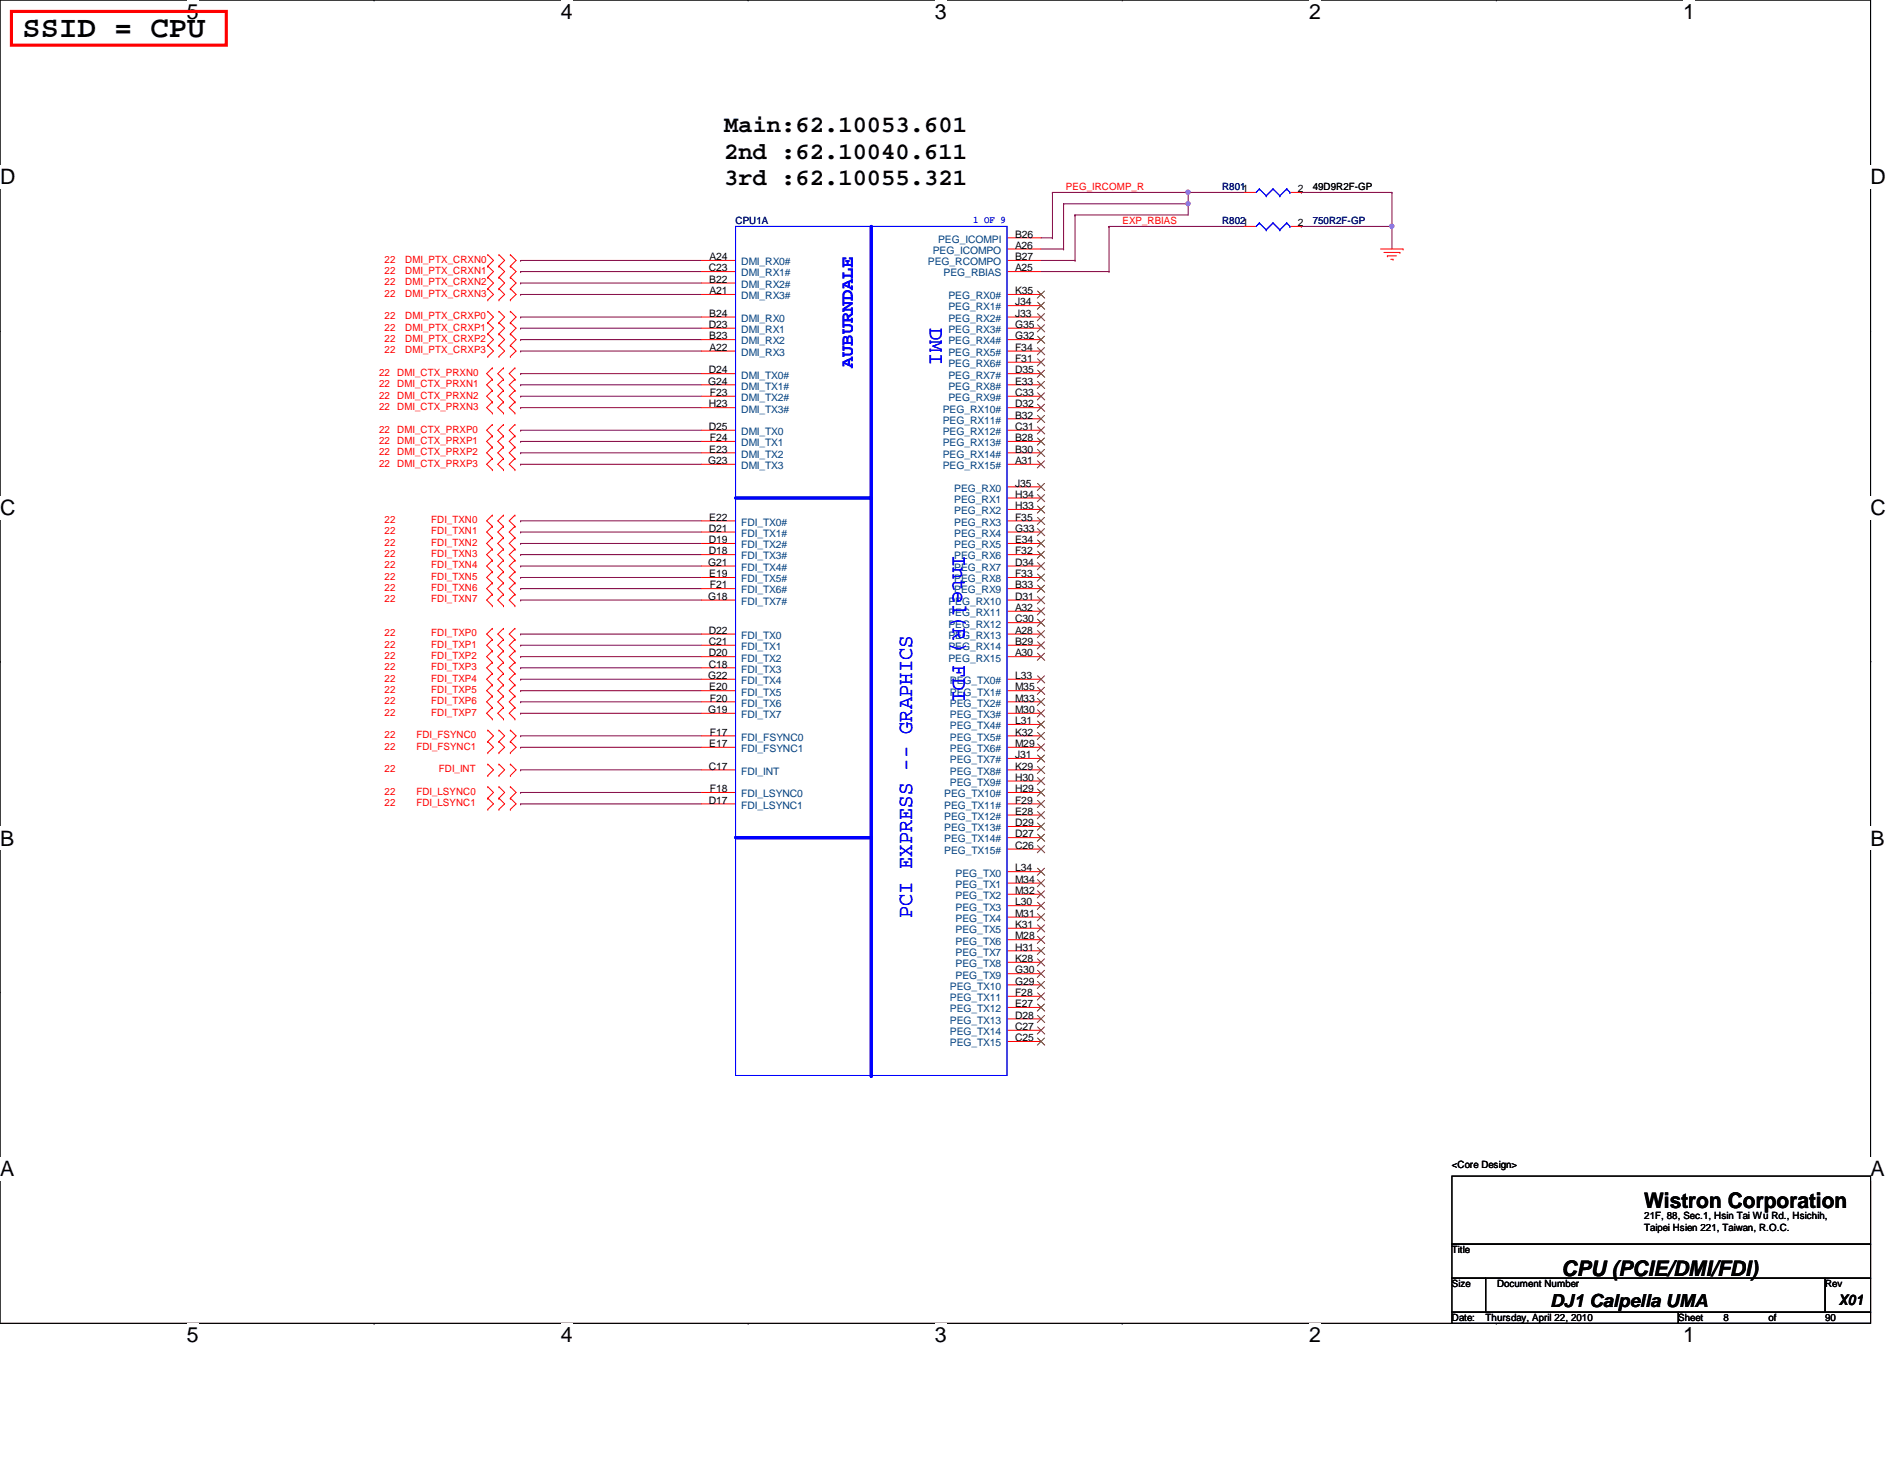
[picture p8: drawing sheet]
<svg xmlns="http://www.w3.org/2000/svg" width="279mm" height="216mm" viewBox="0 0 279 216" stroke-linecap="round" stroke-linejoin="round" font-family="sans-serif">
<path d="M0 0h277.1v196h-277.1z" fill="none" stroke="#000" stroke-width=".15"/>
<g fill="#fff">
<path d="M27.7 0h1.7v3.5h-1.7z"/>
<path d="M27.7 196h1.7v3.4h-1.7z"/>
</g>
<path d="M55.4 0h.1M55.4 196h.1" fill="none" stroke="#000" stroke-width=".15"/>
<g fill="#fff">
<path d="M83.1 0h1.7v3.5h-1.7z"/>
<path d="M83.1 196h1.7v3.4h-1.7z"/>
</g>
<path d="M110.8 0h.1M110.8 196h.1" fill="none" stroke="#000" stroke-width=".15"/>
<g fill="#fff">
<path d="M138.5 0h1.8v3.5h-1.8z"/>
<path d="M138.5 196h1.8v3.4h-1.8z"/>
</g>
<path d="M166.2 0h.1M166.2 196h.1" fill="none" stroke="#000" stroke-width=".15"/>
<g fill="#fff">
<path d="M193.9 0h1.8v3.5h-1.8z"/>
<path d="M193.9 196h1.8v3.4h-1.8z"/>
</g>
<path d="M221.7 0h.1M221.7 196h.1" fill="none" stroke="#000" stroke-width=".15"/>
<g fill="#fff">
<path d="M249.3 0h1.8v3.5h-1.8z"/>
<path d="M249.3 196h1.8v3.4h-1.8z"/>
<path d="M0 24.5h2.2v3.4h-2.2z"/>
<path d="M277.1 24.5h2.3v3.4h-2.3z"/>
<path d="M0 73.4h2.2v3.5h-2.2z"/>
<path d="M277.1 73.4h2.3v3.5h-2.3z"/>
</g>
<path d="M0 49h.1M277.1 49h.1" fill="none" stroke="#000" stroke-width=".15"/>
<g fill="#fff">
<path d="M0 122.4h2.1v3.5h-2.1z"/>
<path d="M277.1 122.4h2.1v3.5h-2.1z"/>
</g>
<path d="M0 98h.1M277.1 98h.1" fill="none" stroke="#000" stroke-width=".15"/>
<g fill="#fff">
<path d="M0 171.4h2.1v3.5h-2.1z"/>
<path d="M277.1 171.4h2.1v3.5h-2.1z"/>
</g>
<path d="M0 146.9h.1M277.1 146.9h.1" fill="none" stroke="#000" stroke-width=".15"/>
<g fill="none" stroke="#800040" stroke-width=".15">
<path d="M155.9 28.5h.1M155.9 28.5h20.1M157.6 30.2h.1M157.6 30.2h18.4M159.3 31.8h.1M164.3 33.5h.1M164.3 33.5h20.1M176 28.5h.1M176 30.2h.1M176 28.5v3.3h-16.7M206.2 33.5h.1M206.2 28.5h.1"/>
<path d="M206.2 28.5v8.4M77.1 50.3h.1M77.1 58.7h.1M77.1 41.9h.1M77.1 50.3h26.8M77.1 58.7h26.8M77.1 41.9h26.8M77.1 67.1h.1M77.1 68.7h.1M77.1 67.1h26.8M77.1 68.7h26.8"/>
</g>
<circle cx="176" cy="30.2" r=".32" fill="#f0f"/>
<circle cx="176" cy="30.2" r=".32" fill="none" stroke="#f0f" stroke-width=".15"/>
<path d="M176 28.5h.1M176 28.5h8.4" fill="none" stroke="#800040" stroke-width=".15"/>
<circle cx="176" cy="28.5" r=".32" fill="#f0f"/>
<circle cx="176" cy="28.5" r=".32" fill="none" stroke="#f0f" stroke-width=".15"/>
<path d="M192.8 28.5h.1M192.8 33.5h.1M192.8 28.5h13.4M192.8 33.5h13.4" fill="none" stroke="#800040" stroke-width=".15"/>
<circle cx="206.2" cy="33.5" r=".32" fill="#f0f"/>
<circle cx="206.2" cy="33.5" r=".32" fill="none" stroke="#f0f" stroke-width=".15"/>
<g fill="none" stroke="#800040" stroke-width=".15">
<path d="M77.1 38.6h.1M77.1 38.6h26.8M154.2 35.2h1.7M154.2 36.9h3.4M154.2 38.6h5.1M155.9 28.5h.1M155.9 35.2h.1M155.9 28.5v6.7M157.6 30.2h.1M157.6 36.9h.1M157.6 30.2v6.7M159.3 31.8h.1"/>
<path d="M159.3 38.6h.1M159.3 31.8v6.8M164.3 33.5h.1M164.3 33.5v6.7M77.1 52h.1M77.1 43.6h.1M77.1 40.2h.1M77.1 48.6h.1M77.1 57h.1M77.1 46.9h.1M77.1 55.3h.1M77.1 40.2h26.8"/>
<path d="M77.1 52h26.8M77.1 43.6h26.8M77.1 48.6h26.8M77.1 57h26.8M77.1 46.9h26.8M77.1 55.3h26.8M154.2 40.2h10.1M164.3 40.2h.1M77.1 63.7h.1M77.1 60.4h.1M77.1 65.4h.1M77.1 77.1h.1"/>
<path d="M77.1 78.8h.1M77.1 63.7h26.8M77.1 60.4h26.8M77.1 65.4h26.8M77.1 77.1h26.8M77.1 78.8h26.8M77.1 82.1h.1M77.1 83.8h.1M77.1 80.5h.1M77.1 97.2h.1M77.1 98.9h.1M77.1 93.9h.1"/>
<path d="M77.1 95.5h.1M77.1 88.9h.1M77.1 85.5h.1M77.1 87.2h.1M77.1 82.1h26.8M77.1 83.8h26.8M77.1 80.5h26.8M77.1 97.2h26.8M77.1 98.9h26.8M77.1 93.9h26.8M77.1 95.5h26.8M77.1 88.9h26.8"/>
<path d="M77.1 85.5h26.8M77.1 87.2h26.8M77.1 109h.1M77.1 119h.1M77.1 117.3h.1M77.1 114h.1M77.1 103.9h.1M77.1 105.6h.1M77.1 100.6h.1M77.1 102.3h.1M77.1 110.7h.1M77.1 109h26.8"/>
<path d="M77.1 119h26.8M77.1 117.3h26.8M77.1 114h26.8M77.1 103.9h26.8M77.1 105.6h26.8M77.1 100.6h26.8M77.1 102.3h26.8M77.1 110.7h26.8"/>
</g>
<g fill="none" stroke="#f00" stroke-width=".15">
<path d="M72.3 39.4h.1M72.3 37.7h.1M72.3 39.4l.8 .8-.8 .9M72.3 37.7l.8 .9-.8 .8M73.9 37.7h.1M73.9 39.4h.1M73.9 37.7l.9 .9-.9 .8M73.9 39.4l.9 .8-.9 .9M75.6 39.4h.1M75.6 37.7h.1M75.6 37.7l.9 .9-.9 .8M75.6 39.4l.9 .8-.9 .9"/>
<path d="M103.9 38.6h5.1M149.2 36.9h5M149.2 38.6h5M149.2 35.2h5M184.4 28.5h1.7M184.4 33.5h1.7M191.1 28.5h1.7M191.1 33.5h1.7M204.5 36.9h3.4M205 37.4h2.4M205.5 37.9h.1M205.5 37.9h1.4"/>
<path d="M206 38.4h.4M206.4 38.4h.1M207.4 37.4h.1M207.9 36.9h.1M72.3 41.1h.1M72.3 42.8h.1M72.3 44.4h.1M72.3 47.8h.1M72.3 46.1h.1M72.3 49.4h.1M72.3 51.1h.1M72.3 52.8h.1"/>
<path d="M72.3 41.1l.8 .8-.8 .9M72.3 42.8l.8 .8-.8 .8M72.3 47.8l.8 .8-.8 .8M72.3 46.1l.8 .8-.8 .9M72.3 49.4l.8 .9-.8 .8M72.3 51.1l.8 .9-.8 .8M72.9 56.2h.1M72.9 54.5h.1M72.9 57.8h.1M72.9 59.5h.1M72.9 57.8l-.8 .9 .8 .8M72.9 54.5l-.8 .8 .8 .9"/>
<path d="M72.9 56.2l-.8 .8 .8 .8M72.9 59.5l-.8 .9 .8 .8M73.9 41.1h.1M73.9 42.8h.1M73.9 44.4h.1M73.9 46.1h.1M73.9 47.8h.1M73.9 49.4h.1M73.9 51.1h.1M73.9 52.8h.1M73.9 41.1l.9 .8-.9 .9M73.9 42.8l.9 .8-.9 .8"/>
<path d="M73.9 46.1l.9 .8-.9 .9M73.9 47.8l.9 .8-.9 .8M73.9 49.4l.9 .9-.9 .8M73.9 51.1l.9 .9-.9 .8M74.6 54.5h.1M74.6 56.2h.1M74.6 57.8h.1M74.6 59.5h.1M74.6 54.5l-.9 .8 .9 .9M74.6 56.2l-.9 .8 .9 .8M74.6 57.8l-.9 .9 .9 .8M74.6 59.5l-.9 .9 .9 .8"/>
<path d="M75.6 41.1h.1M75.6 42.8h.1M75.6 44.4h.1M75.6 47.8h.1M75.6 46.1h.1M75.6 49.4h.1M75.6 51.1h.1M75.6 52.8h.1M75.6 42.8l.9 .8-.9 .8M75.6 41.1l.9 .8-.9 .9M75.6 46.1l.9 .8-.9 .9M75.6 49.4l.9 .9-.9 .8"/>
<path d="M75.6 47.8l.9 .8-.9 .8M75.6 51.1l.9 .9-.9 .8M76.3 56.2h.1M76.3 54.5h.1M76.3 57.8h.1M76.3 59.5h.1M76.3 54.5l-.9 .8 .9 .9M76.3 56.2l-.9 .8 .9 .8M76.3 57.8l-.9 .9 .9 .8M76.3 59.5l-.9 .9 .9 .8M103.9 40.2h5.1M103.9 41.9h5.1"/>
<path d="M103.9 43.6h5.1M103.9 46.9h5.1M103.9 48.6h5.1M103.9 50.3h5.1M103.9 52h5.1M103.9 55.3h5.1M103.9 57h5.1M103.9 58.7h5.1M149.2 40.2h5M149.2 43.6h5M149.2 46.9h5M149.2 48.6h5"/>
<path d="M149.2 50.3h5M149.2 52h5M149.2 55.3h5M149.2 57h5M149.2 58.7h5M149.2 45.3h5M149.2 53.6h5M72.9 61.2h.1M72.9 64.6h.1M72.9 62.9h.1M72.9 66.2h.1M72.9 67.9h.1"/>
<path d="M72.9 69.6h.1M72.9 77.9h.1M72.9 76.3h.1M72.9 79.6h.1M72.9 62.9l-.8 .8 .8 .9M72.9 66.2l-.8 .9 .8 .8M72.9 64.6l-.8 .8 .8 .8M72.9 67.9l-.8 .8 .8 .9M72.9 77.9l-.8 .9 .8 .8M72.9 79.6l-.8 .9 .8 .8M72.9 76.3l-.8 .8 .8 .8M74.6 61.2h.1"/>
<path d="M74.6 62.9h.1M74.6 64.6h.1M74.6 66.2h.1M74.6 67.9h.1M74.6 69.6h.1M74.6 76.3h.1M74.6 77.9h.1M74.6 79.6h.1M74.6 62.9l-.9 .8 .9 .9M74.6 64.6l-.9 .8 .9 .8M74.6 66.2l-.9 .9 .9 .8M74.6 67.9l-.9 .8 .9 .9"/>
<path d="M74.6 76.3l-.9 .8 .9 .8M74.6 77.9l-.9 .9 .9 .8M74.6 79.6l-.9 .9 .9 .8M76.3 61.2h.1M76.3 64.6h.1M76.3 62.9h.1M76.3 66.2h.1M76.3 67.9h.1M76.3 69.6h.1M76.3 77.9h.1M76.3 76.3h.1M76.3 79.6h.1"/>
<path d="M76.3 62.9l-.9 .8 .9 .9M76.3 66.2l-.9 .9 .9 .8M76.3 64.6l-.9 .8 .9 .8M76.3 67.9l-.9 .8 .9 .9M76.3 76.3l-.9 .8 .9 .8M76.3 79.6l-.9 .9 .9 .8M76.3 77.9l-.9 .9 .9 .8M103.9 60.4h5.1M103.9 63.7h5.1M103.9 65.4h5.1M103.9 68.7h5.1M103.9 67.1h5.1"/>
<path d="M103.9 77.1h5.1M103.9 78.8h5.1M149.2 60.4h5M149.2 63.7h5M149.2 65.4h5M149.2 68.7h5M149.2 67.1h5M149.2 77.1h5M149.2 78.8h5M149.2 62h5M149.2 72.1h5M149.2 73.7h5"/>
<path d="M149.2 75.4h5M72.9 81.3h.1M72.9 83h.1M72.9 84.7h.1M72.9 86.3h.1M72.9 88h.1M72.9 89.7h.1M72.9 94.7h.1M72.9 93h.1M72.9 96.4h.1M72.9 98.1h.1M72.9 99.7h.1"/>
<path d="M72.9 83l-.8 .8 .8 .9M72.9 81.3l-.8 .8 .8 .9M72.9 86.3l-.8 .9 .8 .8M72.9 88l-.8 .9 .8 .8M72.9 84.7l-.8 .8 .8 .8M72.9 94.7l-.8 .8 .8 .9M72.9 96.4l-.8 .8 .8 .9M72.9 93l-.8 .9 .8 .8M72.9 99.7l-.8 .9 .8 .8M72.9 98.1l-.8 .8 .8 .8M74.6 81.3h.1M74.6 83h.1"/>
<path d="M74.6 84.7h.1M74.6 86.3h.1M74.6 88h.1M74.6 89.7h.1M74.6 93h.1M74.6 94.7h.1M74.6 96.4h.1M74.6 98.1h.1M74.6 99.7h.1M74.6 81.3l-.9 .8 .9 .9M74.6 83l-.9 .8 .9 .9M74.6 84.7l-.9 .8 .9 .8"/>
<path d="M74.6 86.3l-.9 .9 .9 .8M74.6 88l-.9 .9 .9 .8M74.6 93l-.9 .9 .9 .8M74.6 94.7l-.9 .8 .9 .9M74.6 96.4l-.9 .8 .9 .9M74.6 98.1l-.9 .8 .9 .8M74.6 99.7l-.9 .9 .9 .8M76.3 81.3h.1M76.3 83h.1M76.3 84.7h.1M76.3 86.3h.1M76.3 88h.1"/>
<path d="M76.3 89.7h.1M76.3 94.7h.1M76.3 93h.1M76.3 96.4h.1M76.3 98.1h.1M76.3 99.7h.1M76.3 81.3l-.9 .8 .9 .9M76.3 83l-.9 .8 .9 .9M76.3 86.3l-.9 .9 .9 .8M76.3 84.7l-.9 .8 .9 .8M76.3 88l-.9 .9 .9 .8M76.3 93l-.9 .9 .9 .8"/>
<path d="M76.3 96.4l-.9 .8 .9 .9M76.3 94.7l-.9 .8 .9 .9M76.3 98.1l-.9 .8 .9 .8M76.3 99.7l-.9 .9 .9 .8M103.9 80.5h5.1M103.9 82.1h5.1M103.9 83.8h5.1M103.9 85.5h5.1M103.9 87.2h5.1M103.9 88.9h5.1M103.9 93.9h5.1M103.9 95.5h5.1"/>
<path d="M103.9 97.2h5.1M103.9 98.9h5.1M149.2 80.5h5M149.2 82.1h5M149.2 83.8h5M149.2 85.5h5M149.2 87.2h5M149.2 88.9h5M149.2 93.9h5M149.2 95.5h5M149.2 97.2h5M149.2 90.5h5"/>
<path d="M149.2 92.2h5M72.3 109.8h.1M72.3 108.1h.1M72.3 111.5h.1M72.3 118.2h.1M72.3 116.5h.1M72.3 119.8h.1M72.3 114.9h.1M72.3 113.2h.1M72.3 108.1l.8 .9-.8 .8M72.3 109.8l.8 .9-.8 .8M72.3 116.5l.8 .8-.8 .9"/>
<path d="M72.3 113.2l.8 .8-.8 .9M72.3 118.2l.8 .8-.8 .8M72.9 101.4h.1M72.9 103.1h.1M72.9 104.8h.1M72.9 106.5h.1M72.9 103.1l-.8 .8 .8 .9M72.9 104.8l-.8 .8 .8 .9M72.9 101.4l-.8 .9 .8 .8M73.9 108.1h.1M73.9 109.8h.1M73.9 111.5h.1"/>
<path d="M73.9 116.5h.1M73.9 118.2h.1M73.9 119.8h.1M73.9 113.2h.1M73.9 114.9h.1M73.9 108.1l.9 .9-.9 .8M73.9 109.8l.9 .9-.9 .8M73.9 116.5l.9 .8-.9 .9M73.9 118.2l.9 .8-.9 .8M73.9 113.2l.9 .8-.9 .9M74.6 101.4h.1M74.6 103.1h.1"/>
<path d="M74.6 104.8h.1M74.6 106.5h.1M74.6 101.4l-.9 .9 .9 .8M74.6 103.1l-.9 .8 .9 .9M74.6 104.8l-.9 .8 .9 .9M75.6 109.8h.1M75.6 108.1h.1M75.6 111.5h.1M75.6 118.2h.1M75.6 116.5h.1M75.6 119.8h.1M75.6 114.9h.1"/>
<path d="M75.6 113.2h.1M75.6 109.8l.9 .9-.9 .8M75.6 108.1l.9 .9-.9 .8M75.6 113.2l.9 .8-.9 .9M75.6 118.2l.9 .8-.9 .8M75.6 116.5l.9 .8-.9 .9M76.3 101.4h.1M76.3 103.1h.1M76.3 104.8h.1M76.3 106.5h.1M76.3 103.1l-.9 .8 .9 .9M76.3 101.4l-.9 .9 .9 .8"/>
<path d="M76.3 104.8l-.9 .8 .9 .9M103.9 100.6h5.1M103.9 102.3h5.1M103.9 103.9h5.1M103.9 105.6h5.1M103.9 109h5.1M103.9 110.7h5.1M103.9 114h5.1M103.9 117.3h5.1M103.9 119h5.1M149.2 100.6h5M149.2 102.3h5"/>
<path d="M149.2 103.9h5M149.2 105.6h5M149.2 109h5M149.2 110.7h5M149.2 114h5M149.2 117.3h5M149.2 119h5M149.2 107.3h5M149.2 112.3h5M149.2 115.7h5M149.2 120.7h5M149.2 122.4h5"/>
<path d="M149.2 124h5M149.2 125.7h5M149.2 129.1h5M149.2 130.8h5M149.2 132.4h5M149.2 134.1h5M149.2 135.8h5M149.2 137.5h5M149.2 139.1h5M149.2 140.8h5M149.2 142.5h5M149.2 144.2h5"/>
<path d="M149.2 145.8h5M149.2 147.5h5M149.2 149.2h5M149.2 150.9h5M149.2 152.6h5M149.2 154.2h5"/>
</g>
<path d="M215.1 174.2h62v10h-62zM215.1 184.2h62v5.1h-62zM215.1 189.3h5v5h-5zM215.1 194.3h33.5v1.7h-33.5zM220.1 189.3h50.3v5h-50.3zM248.6 194.3h28.5v1.7h-28.5zM270.4 189.3h6.7v5h-6.7z" fill="none" stroke="#000" stroke-width=".15"/>
<path d="M1.7 1.7h31.8v5h-31.8z" fill="none" stroke="#f00" stroke-width=".47"/>
<g fill="none" stroke="#00f" stroke-width=".15">
<path d="M109 33.5h40.2v125.8h-40.2zM186.6 28h.1M186.6 33h.1M186.6 28l-.5 .5M186.6 28l1 1M186.6 33l-.5 .5M186.6 33l1 1M187.6 29h.1M187.6 34h.1M188.6 28h.1M188.6 33h.1M188.6 28l-1 1"/>
<path d="M188.6 28l1 1M188.6 33l-1 1M188.6 33l1 1M189.6 29h.1M189.6 34h.1M190.6 28h.1M190.6 33h.1M190.6 28l-1 1M190.6 28l.5 .5M190.6 33l-1 1M190.6 33l.5 .5M191.1 28.5h.1"/>
<path d="M191.1 33.5h.1"/>
</g>
<g fill="none" stroke="#804000" stroke-width=".15">
<path d="M153.7 43.1l1.1 1.1M153.7 44.7l1.1 1.1M153.7 46.4l1.1 1.1M153.7 48.1l1.1 1M153.7 49.8l1.1 1M153.7 51.5l1.1 1M153.7 53.1l1.1 1.1M153.7 54.8l1.1 1.1M153.7 56.5l1.1 1M153.7 58.2l1.1 1M153.7 59.9l1.1 1M154.7 43.1l-1 1.1"/>
<path d="M154.7 44.7l-1 1.1M154.7 46.4l-1 1.1M154.7 48.1l-1 1M154.7 49.8l-1 1M154.7 51.5l-1 1M154.7 53.1l-1 1.1M154.7 54.8l-1 1.1M154.7 56.5l-1 1M154.7 58.2l-1 1M154.7 59.9l-1 1M153.7 61.5l1.1 1.1M153.7 63.2l1.1 1.1"/>
<path d="M153.7 64.9l1.1 1M153.7 66.5l1.1 1.1M153.7 68.2l1.1 1.1M153.7 71.6l1.1 1M153.7 73.2l1.1 1.1M153.7 74.9l1.1 1.1M153.7 76.6l1.1 1.1M153.7 78.3l1.1 1M153.7 80l1.1 1M154.7 61.5l-1 1.1M154.7 63.2l-1 1.1M154.7 64.9l-1 1"/>
<path d="M154.7 66.5l-1 1.1M154.7 68.2l-1 1.1M154.7 71.6l-1 1M154.7 73.2l-1 1.1M154.7 74.9l-1 1.1M154.7 76.6l-1 1.1M154.7 78.3l-1 1M154.7 80l-1 1M153.7 81.6l1.1 1.1M153.7 83.3l1.1 1.1M153.7 85l1.1 1.1M153.7 86.7l1.1 1"/>
<path d="M153.7 88.3l1.1 1.1M153.7 90l1.1 1.1M153.7 91.7l1.1 1.1M153.7 93.4l1.1 1M153.7 95l1.1 1.1M153.7 96.7l1.1 1.1M154.7 81.6l-1 1.1M154.7 83.3l-1 1.1M154.7 85l-1 1.1M154.7 86.7l-1 1M154.7 88.3l-1 1.1M154.7 90l-1 1.1"/>
<path d="M154.7 91.7l-1 1.1M154.7 93.4l-1 1M154.7 95l-1 1.1M154.7 96.7l-1 1.1M153.7 100.1l1.1 1M153.7 101.8l1.1 1M153.7 103.4l1.1 1.1M153.7 105.1l1.1 1.1M153.7 106.8l1.1 1M153.7 108.5l1.1 1M153.7 110.2l1.1 1M153.7 111.8l1.1 1.1"/>
<path d="M153.7 113.5l1.1 1.1M153.7 115.1l1.1 1.1M153.7 116.8l1.1 1.1M153.7 118.5l1.1 1.1M154.7 100.1l-1 1M154.7 101.8l-1 1M154.7 103.4l-1 1.1M154.7 105.1l-1 1.1M154.7 106.8l-1 1M154.7 108.5l-1 1M154.7 110.2l-1 1M154.7 111.8l-1 1.1"/>
<path d="M154.7 113.5l-1 1.1M154.7 115.1l-1 1.1M154.7 116.8l-1 1.1M154.7 118.5l-1 1.1M153.7 120.2l1.1 1M153.7 121.9l1.1 1M153.7 123.5l1.1 1.1M153.7 125.2l1.1 1.1M153.7 128.6l1.1 1M153.7 130.3l1.1 1M153.7 131.9l1.1 1.1M153.7 133.6l1.1 1.1"/>
<path d="M153.7 135.3l1.1 1.1M153.7 136.9l1.1 1.1M153.7 138.6l1.1 1.1M154.7 120.2l-1 1M154.7 121.9l-1 1M154.7 123.5l-1 1.1M154.7 125.2l-1 1.1M154.7 128.6l-1 1M154.7 130.3l-1 1M154.7 131.9l-1 1.1M154.7 133.6l-1 1.1M154.7 135.3l-1 1.1"/>
<path d="M154.7 136.9l-1 1.1M154.7 138.6l-1 1.1M153.7 140.3l1.1 1.1M153.7 142l1.1 1M153.7 143.7l1.1 1M153.7 145.3l1.1 1.1M153.7 147l1.1 1.1M153.7 148.7l1.1 1M153.7 150.4l1.1 1M153.7 152.1l1.1 1M153.7 153.7l1.1 1.1M154.7 140.3l-1 1.1"/>
<path d="M154.7 142l-1 1M154.7 143.7l-1 1M154.7 145.3l-1 1.1M154.7 147l-1 1.1M154.7 148.7l-1 1M154.7 150.4l-1 1M154.7 152.1l-1 1M154.7 153.7l-1 1.1"/>
</g>
<path d="M129.1 33.5v125.8" fill="none" stroke="#00f" stroke-width=".47"/>
<circle cx="129.1" cy="159.3" r=".23" fill="#00f"/>
<path d="M109 73.7h20.1" fill="none" stroke="#00f" stroke-width=".47"/>
<circle cx="129.1" cy="73.7" r=".23" fill="#00f"/>
<path d="M109 124h20.1" fill="none" stroke="#00f" stroke-width=".47"/>
<circle cx="129.1" cy="124" r=".23" fill="#00f"/>
<path d="M109 33.5h40.2v125.8h-40.2z" fill="none" stroke="#00f" stroke-width=".15"/>
<path d="M129.1 33.5v125.8" fill="none" stroke="#00f" stroke-width=".47"/>
<circle cx="129.1" cy="159.3" r=".23" fill="#00f"/>
<path d="M109 73.7h20.1" fill="none" stroke="#00f" stroke-width=".47"/>
<circle cx="129.1" cy="73.7" r=".23" fill="#00f"/>
<path d="M109 124h20.1" fill="none" stroke="#00f" stroke-width=".47"/>
<circle cx="129.1" cy="124" r=".23" fill="#00f"/>
<circle cx="176" cy="30.2" r=".32" fill="#f0f"/>
<circle cx="176" cy="30.2" r=".32" fill="none" stroke="#f0f" stroke-width=".15"/>
<circle cx="176" cy="28.5" r=".32" fill="#f0f"/>
<circle cx="176" cy="28.5" r=".32" fill="none" stroke="#f0f" stroke-width=".15"/>
<circle cx="206.2" cy="33.5" r=".32" fill="#f0f"/>
<circle cx="206.2" cy="33.5" r=".32" fill="none" stroke="#f0f" stroke-width=".15"/>
<text font-size="4.5" x="3.3" y="5.5">SSID = CPU</text>
<g font-size="3.5">
<text x="107.3" y="19.6">Main:62.10053.601</text>
<text x="107.3" y="23.5">2nd :62.10040.611</text>
<text x="107.3" y="27.4">3rd :62.10055.321</text>
</g>
<g font-size="3.2" fill="#00f">
<text x="137.8" y="48.6" transform="rotate(90 137.8 48.6)">DMI</text>
<text x="141.1" y="82.1" transform="rotate(90 141.1 82.1)">Intel(R) FDI</text>
<text x="135.1" y="136" transform="rotate(-90 135.1 136)">PCI EXPRESS -- GRAPHICS</text>
</g>
<g font-size="3.2">
<text x="243.6" y="178.8">Wistron Corporation</text>
<text x="231.4" y="189">CPU (PCIE/DMI/FDI)</text>
</g>
<g font-size="3.1">
<text x="27.7" y="2.8">5</text>
<text x="83.1" y="2.8">4</text>
<text x="138.5" y="2.8">3</text>
<text x="193.9" y="2.8">2</text>
<text x="249.3" y="2.8">1</text>
<text x="0" y="27.3">D</text>
<text x="277.1" y="27.3">D</text>
<text x="0" y="76.2">C</text>
<text x="277.1" y="76.2">C</text>
<text x="0" y="125.2">B</text>
<text x="277.1" y="125.2">B</text>
<text x="0" y="174.2">A</text>
<text x="277.1" y="174.2">A</text>
<text x="27.7" y="198.8">5</text>
<text x="83.1" y="198.8">4</text>
<text x="138.5" y="198.8">3</text>
<text x="193.9" y="198.8">2</text>
<text x="249.3" y="198.8">1</text>
</g>
<text font-size="2.7" fill="#00f" x="126.3" y="54.5" transform="rotate(-90 126.3 54.5)">AUBURNDALE</text>
<text font-size="2.7" x="229.7" y="193.5">DJ1 Calpella UMA</text>
<text font-size="2.2" x="272.4" y="193.3">X01</text>
<g font-size="1.5" fill="#f00">
<text x="157.9" y="28.2">PEG_IRCOMP_R</text>
<text x="166.3" y="33.2">EXP_RBIAS</text>
<text x="57" y="38.9">22</text>
<text x="57" y="40.6">22</text>
<text x="60" y="38.9">DMI_PTX_CRXN0</text>
<text x="60" y="40.6">DMI_PTX_CRXN1</text>
<text x="57" y="42.2">22</text>
<text x="57" y="43.9">22</text>
<text x="57" y="47.3">22</text>
<text x="60" y="42.2">DMI_PTX_CRXN2</text>
<text x="60" y="43.9">DMI_PTX_CRXN3</text>
<text x="60" y="47.3">DMI_PTX_CRXP0</text>
<text x="57" y="49">22</text>
<text x="57" y="50.6">22</text>
<text x="57" y="52.3">22</text>
<text x="60" y="49">DMI_PTX_CRXP1</text>
<text x="60" y="50.6">DMI_PTX_CRXP2</text>
<text x="60" y="52.3">DMI_PTX_CRXP3</text>
<text x="56.2" y="55.7">22</text>
<text x="56.2" y="57.4">22</text>
<text x="56.2" y="59">22</text>
<text x="58.8" y="55.7">DMI_CTX_PRXN0</text>
<text x="58.8" y="57.4">DMI_CTX_PRXN1</text>
<text x="58.8" y="59">DMI_CTX_PRXN2</text>
<text x="56.2" y="60.7">22</text>
<text x="56.2" y="64.1">22</text>
<text x="56.2" y="65.7">22</text>
<text x="58.8" y="60.7">DMI_CTX_PRXN3</text>
<text x="58.8" y="64.1">DMI_CTX_PRXP0</text>
<text x="58.8" y="65.7">DMI_CTX_PRXP1</text>
<text x="56.2" y="67.4">22</text>
<text x="56.2" y="69.1">22</text>
<text x="58.8" y="67.4">DMI_CTX_PRXP2</text>
<text x="58.8" y="69.1">DMI_CTX_PRXP3</text>
<text x="57" y="77.5">22</text>
<text x="63.9" y="77.5">FDI_TXN0</text>
<text x="57" y="79.1">22</text>
<text x="57" y="80.8">22</text>
<text x="57" y="82.5">22</text>
<text x="63.9" y="79.1">FDI_TXN1</text>
<text x="63.9" y="80.8">FDI_TXN2</text>
<text x="63.9" y="82.5">FDI_TXN3</text>
<text x="57" y="84.2">22</text>
<text x="57" y="85.9">22</text>
<text x="57" y="87.5">22</text>
<text x="57" y="89.2">22</text>
<text x="63.9" y="84.2">FDI_TXN4</text>
<text x="63.9" y="85.9">FDI_TXN5</text>
<text x="63.9" y="87.5">FDI_TXN6</text>
<text x="63.9" y="89.2">FDI_TXN7</text>
<text x="57" y="94.2">22</text>
<text x="57" y="95.9">22</text>
<text x="63.9" y="94.2">FDI_TXP0</text>
<text x="63.9" y="95.9">FDI_TXP1</text>
<text x="57" y="97.6">22</text>
<text x="57" y="99.3">22</text>
<text x="57" y="100.9">22</text>
<text x="63.9" y="97.6">FDI_TXP2</text>
<text x="63.9" y="99.3">FDI_TXP3</text>
<text x="63.9" y="100.9">FDI_TXP4</text>
<text x="57" y="102.6">22</text>
<text x="57" y="104.3">22</text>
<text x="57" y="106">22</text>
<text x="63.9" y="102.6">FDI_TXP5</text>
<text x="63.9" y="104.3">FDI_TXP6</text>
<text x="63.9" y="106">FDI_TXP7</text>
<text x="57" y="109.3">22</text>
<text x="57" y="111">22</text>
<text x="61.7" y="109.3">FDI_FSYNC0</text>
<text x="61.7" y="111">FDI_FSYNC1</text>
<text x="57" y="114.3">22</text>
<text x="57" y="117.7">22</text>
<text x="57" y="119.4">22</text>
<text x="61.7" y="117.7">FDI_LSYNC0</text>
<text x="61.7" y="119.4">FDI_LSYNC1</text>
<text x="65" y="114.3">FDI_INT</text>
</g>
<g font-size="1.5" fill="#000080">
<text x="181.1" y="28.2">R8011</text>
<text x="109" y="33.2">CPU1A</text>
<text x="181.1" y="33.2">R8021</text>
<text x="194.5" y="33.2">750R2F-GP</text>
</g>
<g font-size="1.5">
<text x="192.3" y="28.4">2</text>
<text x="194.5" y="28.2">49D9R2F-GP</text>
<text x="150.4" y="35.2">B26</text>
<text x="192.3" y="33.5">2</text>
<text x="105" y="40.2">C23</text>
<text x="105.1" y="41.9">B22</text>
<text x="105.1" y="38.5">A24</text>
<text x="150.4" y="36.8">A26</text>
<text x="150.4" y="40.2">A25</text>
<text x="150.4" y="38.5">B27</text>
<text x="105.1" y="46.9">B24</text>
<text x="105.1" y="43.6">A21</text>
<text x="150.4" y="43.6">K35</text>
<text x="150.4" y="45.2">J34</text>
<text x="150.4" y="46.9">J33</text>
<text x="105" y="48.6">D23</text>
<text x="105.1" y="50.2">B23</text>
<text x="105.1" y="51.9">A22</text>
<text x="150.4" y="48.6">G35</text>
<text x="150.4" y="50.2">G32</text>
<text x="150.4" y="51.9">F34</text>
<text x="150.4" y="53.6">F31</text>
<text x="104.9" y="56.9">G24</text>
<text x="105" y="55.3">D24</text>
<text x="105.2" y="58.6">F23</text>
<text x="150.4" y="55.3">D35</text>
<text x="150.4" y="56.9">E33</text>
<text x="150.4" y="58.6">C33</text>
<text x="105" y="60.3">H23</text>
<text x="105" y="63.7">D25</text>
<text x="105.2" y="65.3">F24</text>
<text x="150.4" y="60.3">D32</text>
<text x="150.4" y="62">B32</text>
<text x="150.4" y="63.7">C31</text>
<text x="150.4" y="65.3">B28</text>
<text x="104.9" y="68.7">G23</text>
<text x="105.1" y="67">E23</text>
<text x="150.4" y="67">B30</text>
<text x="150.4" y="68.7">A31</text>
<text x="105.1" y="77.1">E22</text>
<text x="150.4" y="72.1">J35</text>
<text x="150.4" y="73.7">H34</text>
<text x="150.4" y="75.4">H33</text>
<text x="150.4" y="77.1">F35</text>
<text x="104.9" y="83.8">G21</text>
<text x="105" y="78.7">D21</text>
<text x="105" y="80.4">D19</text>
<text x="105" y="82.1">D18</text>
<text x="150.4" y="78.7">G33</text>
<text x="150.4" y="80.4">E34</text>
<text x="150.4" y="82.1">F32</text>
<text x="150.4" y="83.8">D34</text>
<text x="104.9" y="88.8">G18</text>
<text x="105.1" y="85.5">E19</text>
<text x="105.2" y="87.1">F21</text>
<text x="150.4" y="85.5">F33</text>
<text x="150.4" y="87.1">B33</text>
<text x="150.4" y="88.8">D31</text>
<text x="105" y="93.9">D22</text>
<text x="105" y="95.5">C21</text>
<text x="150.4" y="90.5">A32</text>
<text x="150.4" y="92.2">C30</text>
<text x="150.4" y="93.9">A28</text>
<text x="150.4" y="95.5">B29</text>
<text x="104.9" y="100.5">G22</text>
<text x="105" y="97.2">D20</text>
<text x="105" y="98.8">C18</text>
<text x="150.4" y="97.2">A30</text>
<text x="150.4" y="100.5">L33</text>
<text x="104.9" y="105.6">G19</text>
<text x="105.1" y="102.2">E20</text>
<text x="105.2" y="103.9">F20</text>
<text x="150.4" y="102.2">M35</text>
<text x="150.4" y="103.9">M33</text>
<text x="150.4" y="105.6">M30</text>
<text x="150.4" y="107.2">L31</text>
<text x="105" y="114">C17</text>
<text x="105.1" y="110.6">E17</text>
<text x="105.2" y="108.9">F17</text>
<text x="150.4" y="108.9">K32</text>
<text x="150.4" y="110.6">M29</text>
<text x="150.4" y="112.3">J31</text>
<text x="150.4" y="114">K29</text>
<text x="105" y="119">D17</text>
<text x="105.2" y="117.3">F18</text>
<text x="150.4" y="115.6">H30</text>
<text x="150.4" y="117.3">H29</text>
<text x="150.4" y="119">F29</text>
<text x="150.4" y="120.6">E28</text>
<text x="150.4" y="122.3">D29</text>
<text x="150.4" y="124">D27</text>
<text x="150.4" y="125.7">C26</text>
<text x="150.4" y="129">L34</text>
<text x="150.4" y="130.7">M34</text>
<text x="150.4" y="132.4">M32</text>
<text x="150.4" y="134.1">L30</text>
<text x="150.4" y="135.8">M31</text>
<text x="150.4" y="137.4">K31</text>
<text x="150.4" y="139.1">M28</text>
<text x="150.4" y="140.8">H31</text>
<text x="150.4" y="142.5">K28</text>
<text x="150.4" y="144.1">G30</text>
<text x="150.4" y="145.8">G29</text>
<text x="150.4" y="147.5">F28</text>
<text x="150.4" y="149.1">E27</text>
<text x="150.4" y="150.8">D28</text>
<text x="150.4" y="152.5">C27</text>
<text x="150.4" y="154.2">C25</text>
<text x="215.1" y="173">&lt;Core Design&gt;</text>
<text x="215.1" y="185.6">Title</text>
<text x="243.6" y="180.6">21F, 88, Sec.1, Hsin Tai Wu Rd., Hsichih,</text>
<text x="243.6" y="182.3">Taipei Hsien 221, Taiwan, R.O.C.</text>
<text x="215.1" y="190.6">Size</text>
<text x="221.8" y="190.6">Document Number</text>
<text x="270.4" y="190.6">Rev</text>
<text x="215.1" y="195.7">Date:</text>
<text x="220.1" y="195.7">Thursday, April 22, 2010</text>
<text x="248.6" y="195.7">Sheet</text>
<text x="255.3" y="195.7">8</text>
<text x="262" y="195.7">of</text>
<text x="270.4" y="195.7">90</text>
</g>
<g font-size="1.5" fill="#004080">
<text x="139" y="35.9">PEG_ICOMPI</text>
<text x="109.8" y="39.3">DMI_RX0#</text>
<text x="109.8" y="40.9">DMI_RX1#</text>
<text x="137.5" y="39.3">PEG_RCOMPO</text>
<text x="138.2" y="37.6">PEG_ICOMPO</text>
<text x="139.8" y="40.9">PEG_RBIAS</text>
<text x="109.8" y="42.6">DMI_RX2#</text>
<text x="109.8" y="44.3">DMI_RX3#</text>
<text x="109.8" y="47.7">DMI_RX0</text>
<text x="140.5" y="44.3">PEG_RX0#</text>
<text x="140.5" y="46">PEG_RX1#</text>
<text x="140.5" y="47.7">PEG_RX2#</text>
<text x="109.8" y="49.3">DMI_RX1</text>
<text x="109.8" y="51">DMI_RX2</text>
<text x="109.8" y="52.7">DMI_RX3</text>
<text x="140.5" y="49.3">PEG_RX3#</text>
<text x="140.5" y="51">PEG_RX4#</text>
<text x="140.5" y="52.7">PEG_RX5#</text>
<text x="109.8" y="56">DMI_TX0#</text>
<text x="109.8" y="57.7">DMI_TX1#</text>
<text x="109.8" y="59.4">DMI_TX2#</text>
<text x="140.5" y="54.4">PEG_RX6#</text>
<text x="140.5" y="56">PEG_RX7#</text>
<text x="140.5" y="57.7">PEG_RX8#</text>
<text x="140.5" y="59.4">PEG_RX9#</text>
<text x="109.8" y="61.1">DMI_TX3#</text>
<text x="109.8" y="64.4">DMI_TX0</text>
<text x="139.7" y="61.1">PEG_RX10#</text>
<text x="139.7" y="62.7">PEG_RX11#</text>
<text x="139.7" y="64.4">PEG_RX12#</text>
<text x="109.8" y="66.1">DMI_TX1</text>
<text x="109.8" y="69.5">DMI_TX3</text>
<text x="109.8" y="67.8">DMI_TX2</text>
<text x="139.7" y="66.1">PEG_RX13#</text>
<text x="139.7" y="67.8">PEG_RX14#</text>
<text x="139.7" y="69.5">PEG_RX15#</text>
<text x="109.8" y="77.9">FDI_TX0#</text>
<text x="141.4" y="72.8">PEG_RX0</text>
<text x="141.4" y="74.5">PEG_RX1</text>
<text x="141.4" y="76.2">PEG_RX2</text>
<text x="141.4" y="77.9">PEG_RX3</text>
<text x="109.8" y="79.5">FDI_TX1#</text>
<text x="109.8" y="81.2">FDI_TX2#</text>
<text x="109.8" y="82.8">FDI_TX3#</text>
<text x="141.4" y="79.5">PEG_RX4</text>
<text x="141.4" y="81.2">PEG_RX5</text>
<text x="141.4" y="82.8">PEG_RX6</text>
<text x="109.8" y="84.5">FDI_TX4#</text>
<text x="109.8" y="86.2">FDI_TX5#</text>
<text x="109.8" y="87.9">FDI_TX6#</text>
<text x="109.8" y="89.6">FDI_TX7#</text>
<text x="140.5" y="89.6">PEG_RX10</text>
<text x="141.4" y="84.5">PEG_RX7</text>
<text x="141.4" y="86.2">PEG_RX8</text>
<text x="141.4" y="87.9">PEG_RX9</text>
<text x="109.8" y="94.6">FDI_TX0</text>
<text x="140.5" y="91.2">PEG_RX11</text>
<text x="140.5" y="92.9">PEG_RX12</text>
<text x="140.5" y="94.6">PEG_RX13</text>
<text x="109.8" y="96.3">FDI_TX1</text>
<text x="109.8" y="98">FDI_TX2</text>
<text x="109.8" y="99.6">FDI_TX3</text>
<text x="109.8" y="101.3">FDI_TX4</text>
<text x="140.5" y="96.3">PEG_RX14</text>
<text x="140.5" y="98">PEG_RX15</text>
<text x="140.7" y="101.3">PEG_TX0#</text>
<text x="109.8" y="103">FDI_TX5</text>
<text x="109.8" y="104.6">FDI_TX6</text>
<text x="109.8" y="106.3">FDI_TX7</text>
<text x="140.7" y="103">PEG_TX1#</text>
<text x="140.7" y="104.6">PEG_TX2#</text>
<text x="140.7" y="106.3">PEG_TX3#</text>
<text x="140.7" y="108">PEG_TX4#</text>
<text x="109.8" y="109.7">FDI_FSYNC0</text>
<text x="109.8" y="111.4">FDI_FSYNC1</text>
<text x="140.7" y="109.7">PEG_TX5#</text>
<text x="140.7" y="111.4">PEG_TX6#</text>
<text x="140.7" y="113">PEG_TX7#</text>
<text x="109.8" y="114.7">FDI_INT</text>
<text x="109.8" y="118.1">FDI_LSYNC0</text>
<text x="109.8" y="119.8">FDI_LSYNC1</text>
<text x="139.9" y="118.1">PEG_TX10#</text>
<text x="139.9" y="119.8">PEG_TX11#</text>
<text x="140.7" y="114.7">PEG_TX8#</text>
<text x="140.7" y="116.4">PEG_TX9#</text>
<text x="139.9" y="121.4">PEG_TX12#</text>
<text x="139.9" y="123.1">PEG_TX13#</text>
<text x="139.9" y="124.8">PEG_TX14#</text>
<text x="139.9" y="126.4">PEG_TX15#</text>
<text x="141.6" y="129.8">PEG_TX0</text>
<text x="141.6" y="131.5">PEG_TX1</text>
<text x="141.6" y="133.1">PEG_TX2</text>
<text x="141.6" y="134.8">PEG_TX3</text>
<text x="141.6" y="136.5">PEG_TX4</text>
<text x="141.6" y="138.2">PEG_TX5</text>
<text x="141.6" y="139.9">PEG_TX6</text>
<text x="141.6" y="141.5">PEG_TX7</text>
<text x="141.6" y="143.2">PEG_TX8</text>
<text x="140.7" y="146.6">PEG_TX10</text>
<text x="140.7" y="148.3">PEG_TX11</text>
<text x="140.7" y="149.9">PEG_TX12</text>
<text x="141.6" y="144.9">PEG_TX9</text>
<text x="140.7" y="151.6">PEG_TX13</text>
<text x="140.7" y="153.3">PEG_TX14</text>
<text x="140.7" y="154.9">PEG_TX15</text>
</g>
<text font-size="1.5" fill="#00f" x="144.2" y="33.1">1 OF 9</text>
</svg>
